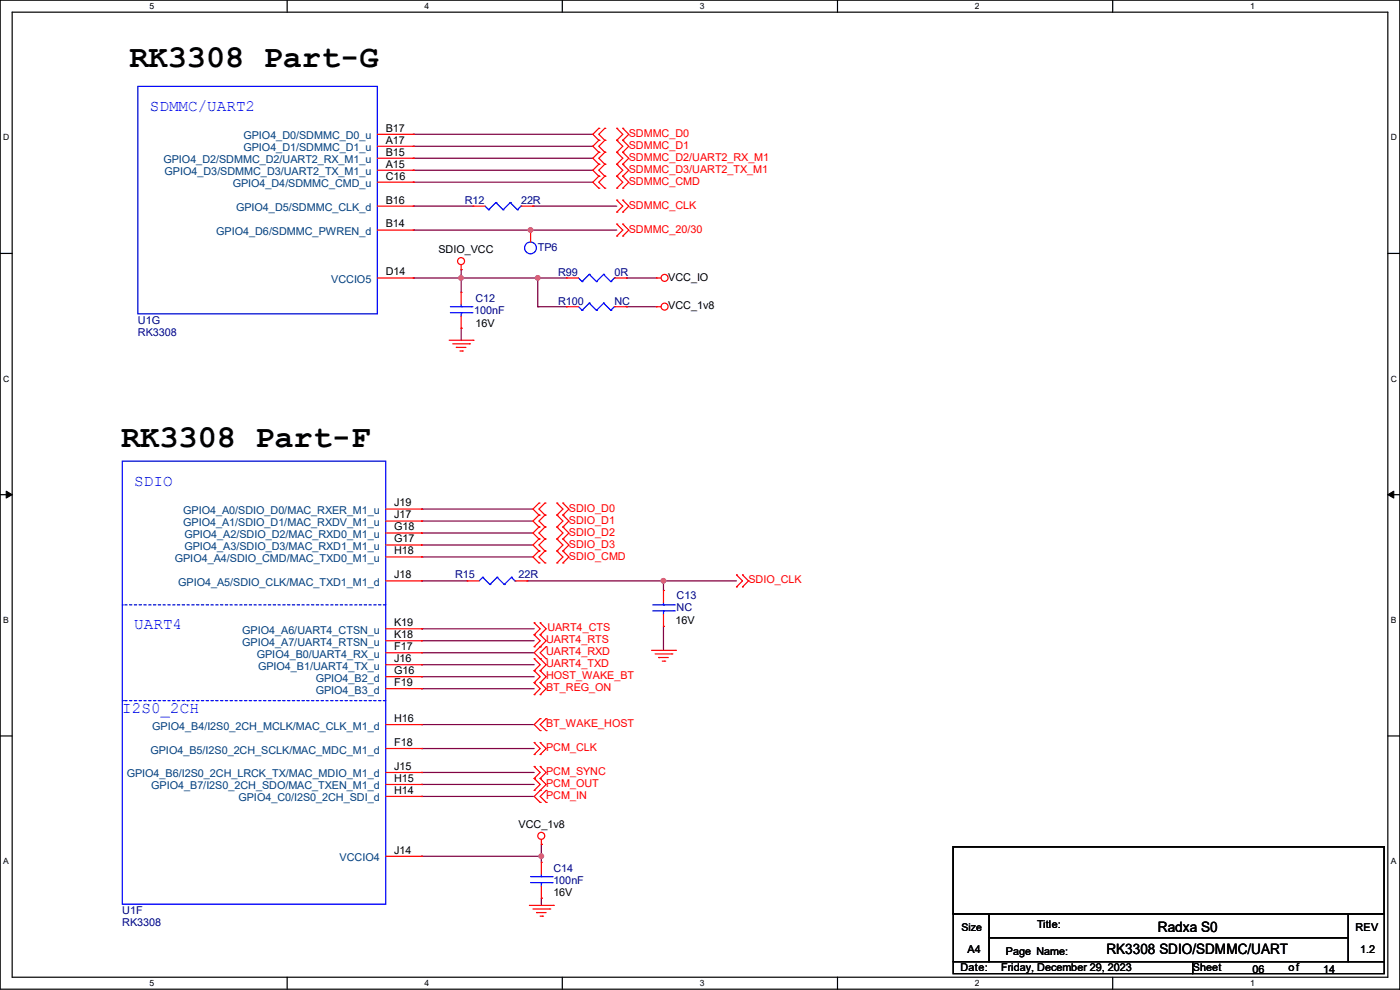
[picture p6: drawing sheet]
<svg xmlns="http://www.w3.org/2000/svg" width="297mm" height="210mm" viewBox="0 0 297 210" stroke-linecap="round" stroke-linejoin="round" font-family="sans-serif">
<path d="M0 0h297v209.8h-297zM2.6 2.6h291.8v204.7h-291.8z" fill="none" stroke="#000" stroke-width=".25"/>
<g fill="#fff">
<path d="M31.7 .3h1v2h-1z"/>
<path d="M31.7 207.6h1v1.9h-1z"/>
</g>
<path d="M60.9 0v2.6M60.9 207.3v2.5" fill="none" stroke="#000" stroke-width=".25"/>
<g fill="#fff">
<path d="M90.1 .3h1v2h-1z"/>
<path d="M90.1 207.6h1v1.9h-1z"/>
</g>
<path d="M119.3 0v2.6M119.3 207.3v2.5" fill="none" stroke="#000" stroke-width=".25"/>
<g fill="#fff">
<path d="M148.5 .3h.9v2h-.9z"/>
<path d="M148.5 207.6h.9v1.9h-.9z"/>
</g>
<path d="M177.7 0v2.6M177.7 207.3v2.5" fill="none" stroke="#000" stroke-width=".25"/>
<g fill="#fff">
<path d="M206.8 .3h1v2h-1z"/>
<path d="M206.8 207.6h1v1.9h-1z"/>
</g>
<path d="M236.1 0v2.6M236.1 207.3v2.5" fill="none" stroke="#000" stroke-width=".25"/>
<g fill="#fff">
<path d="M265.2 .3h1v2h-1z"/>
<path d="M265.2 207.6h1v1.9h-1z"/>
<path d="M.7 28.2h1.2v1.9h-1.2z"/>
<path d="M295.1 28.2h1.2v1.9h-1.2z"/>
<path d="M.7 79.3h1.2v2h-1.2z"/>
<path d="M295.1 79.3h1.2v2h-1.2z"/>
</g>
<path d="M0 53.8h2.6M294.4 53.8h2.6" fill="none" stroke="#000" stroke-width=".25"/>
<g fill="#fff">
<path d="M.7 130.5h1.2v2h-1.2z"/>
<path d="M295.1 130.5h1.1v2h-1.1z"/>
</g>
<path d="M0 104.9h2.6M294.4 104.9h2.6" fill="none" stroke="#000" stroke-width=".25"/>
<path d="M1.3 104.2l1.3 .7-1.3 .8zM294.4 104.9l1.3-.7v1.5z" fill="#000" stroke="#000" stroke-width=".21"/>
<g fill="#fff">
<path d="M.7 181.7h1.2v2h-1.2z"/>
<path d="M295.1 181.7h1.1v2h-1.1z"/>
</g>
<path d="M0 156.1h2.6M294.4 156.1h2.6M202.2 179.6h91.5v14.2h-91.5zM202.2 193.8h7.6v10.2h-7.6zM209.8 193.8h76.2v5.1h-76.2zM209.8 198.9h76.2v5.1h-76.2zM286 193.8h7.7v10.2h-7.7zM202.2 204h50.8v2.5h-50.8zM253 204h40.7v2.5h-40.7z" fill="none" stroke="#000" stroke-width=".25"/>
<g fill="none" stroke="#800040" stroke-width=".25">
<path d="M87.7 33.6h.1M87.7 36.1h.1M87.7 28.5h.1M87.7 31h.1M87.7 38.7h.1M87.7 33.6h38.1M87.7 36.1h38.1M87.7 28.5h38.1M87.7 31h38.1M87.7 38.7h38.1M87.7 59h.1M87.7 43.7h.1"/>
<path d="M87.7 48.8h.1M87.7 59h32.5M87.7 43.7h12.7M87.7 48.8h43.2M97.8 57.2h.1M97.8 59h.1M97.8 57.2v4.8M112.6 48.8h.1M113.1 43.7h.1M113.1 43.7h17.8M114.1 59h.1M114.1 59v6.1"/>
<path d="M132.9 59h.1M132.9 59h6.3M97.8 69.6h.1M97.8 69.6v2.6M114.1 65.1h.1M114.1 65.1h6.1M132.9 65.1h.1M132.9 65.1h6.3M89.5 115.6h.1M89.5 118.2h.1M89.5 108h.1M89.5 110.5h.1"/>
<path d="M89.5 113.1h.1M89.5 115.6h23.6M89.5 118.2h23.6M89.5 108h23.6M89.5 110.5h23.6M89.5 113.1h23.6M89.5 123.2h.1M89.5 138.5h.1M89.5 133.4h.1M89.5 135.9h.1M89.5 123.2h9.6M89.5 138.5h23.8"/>
<path d="M89.5 133.4h23.8M89.5 135.9h23.8M111.8 123.2h.1M111.8 123.2h44.5M140.8 132.9h.1M140.8 123.2h.1M140.8 123.2v2.1M140.8 132.9v5.1M89.5 153.7h.1M89.5 158.8h.1M89.5 141h.1M89.5 146.1h.1"/>
<path d="M89.5 143.6h.1M89.5 153.7h23.8M89.5 158.8h23.8M89.5 141h23.8M89.5 146.1h23.8M89.5 143.6h23.8M89.5 169h.1M89.5 166.4h.1M89.5 163.9h.1M89.5 169h23.8M89.5 166.4h23.8M89.5 163.9h23.8"/>
<path d="M114.9 179.1h.1M114.9 179.1v3.8M89.5 181.7h.1M89.5 181.7h25.4M114.9 181.7h.1M114.9 190.5h.1M114.9 190.5v1.6"/>
</g>
<g fill="#f0f" stroke="#f0f" stroke-width=".25">
<circle cx="114.8" cy="181.6" r=".49"/>
<circle cx="140.7" cy="123.2" r=".49"/>
<circle cx="114.1" cy="58.9" r=".49"/>
<circle cx="97.8" cy="58.9" r=".49"/>
<circle cx="112.5" cy="48.8" r=".49"/>
</g>
<g fill="none" stroke="#f00" stroke-width=".25">
<path d="M80.1 28.5h7.6M80.1 31h7.6M80.1 33.6h7.6M80.1 36.1h7.6M80.1 38.7h7.6M87.7 28.5h.1M87.7 31h.1M87.7 33.6h.1M87.7 36.1h.1M87.7 38.7h.1M127 32.3h.1M127 29.8h.1"/>
<path d="M127 27.2h.1M127 34.8h.1M127 37.4h.1M127 39.9h.1M127 29.8l-1.2 1.2 1.2 1.3M127 37.4l-1.2 1.3 1.2 1.2M127 27.2l-1.2 1.3 1.2 1.3M127 32.3l-1.2 1.3 1.2 1.2M127 34.8l-1.2 1.3 1.2 1.3M128.3 29.8h.1M128.3 32.3h.1M128.3 27.2h.1"/>
<path d="M128.3 34.8h.1M128.3 37.4h.1M128.3 39.9h.1M128.3 29.8l-1.3 1.2 1.3 1.3M128.3 34.8l-1.3 1.3 1.3 1.3M128.3 27.2l-1.3 1.3 1.3 1.3M128.3 32.3l-1.3 1.3 1.3 1.2M128.3 37.4l-1.3 1.3 1.3 1.2M130.9 29.8h.1M130.9 32.3h.1M130.9 27.2h.1M130.9 34.8h.1"/>
<path d="M130.9 37.4h.1M130.9 39.9h.1M130.9 34.8l1.2 1.3-1.2 1.3M130.9 29.8l1.2 1.2-1.2 1.3M130.9 32.3l1.2 1.3-1.2 1.2M130.9 27.2l1.2 1.3-1.2 1.3M130.9 37.4l1.2 1.3-1.2 1.2M132.1 29.8h.1M132.1 32.3h.1M132.1 27.2h.1M132.1 34.8h.1M132.1 37.4h.1"/>
<path d="M132.1 39.9h.1M132.1 37.4l1.3 1.3-1.3 1.2M132.1 29.8l1.3 1.2-1.3 1.3M132.1 34.8l1.3 1.3-1.3 1.3M132.1 27.2l1.3 1.3-1.3 1.3M132.1 32.3l1.3 1.3-1.3 1.2M80.1 59h7.6M80.1 43.7h7.6M80.1 48.8h7.6M87.7 59h.1M87.7 43.7h.1M87.7 48.8h.1"/>
<path d="M97.8 57.2h.1M97.8 56.2v1M100.4 43.7h.1M100.4 43.7h2.5M110.5 43.7h2.6M112.6 48.8h.1M112.6 48.8v2.6M113.1 43.7h.1M120.2 59h.1M120.2 59h2.5M130.3 59h2.6M130.9 42.5h.1"/>
<path d="M130.9 45h.1M130.9 47.5h.1M130.9 50.1h.1M130.9 42.5l1.2 1.2-1.2 1.3M130.9 47.5l1.2 1.3-1.2 1.3M132.1 42.5h.1M132.1 45h.1M132.1 47.5h.1M132.1 50.1h.1M132.1 42.5l1.3 1.2-1.3 1.3M132.1 47.5l1.3 1.3-1.3 1.3M132.9 59h.1"/>
<path d="M139.2 59h.1M139.2 59h1.1M95.3 72.2h5.1M96.1 72.9h3.5M96.8 73.7h.1M96.8 73.7h2M97.6 74.5h.5M97.8 62h.1M97.8 69.6h.1M97.8 62v2.6M97.8 67.1v2.5M98.1 74.5h.1"/>
<path d="M99.6 72.9h.1M100.4 72.2h.1M120.2 65.1h.1M120.2 65.1h2.5M130.3 65.1h2.6M132.9 65.1h.1M139.2 65.1h.1M139.2 65.1h1.1M81.8 108h7.7M81.8 110.5h7.7M81.8 113.1h7.7M81.8 115.6h7.7"/>
<path d="M81.8 118.2h7.7M89.5 108h.1M89.5 110.5h.1M89.5 113.1h.1M89.5 115.6h.1M89.5 118.2h.1M114.3 116.9h.1M114.3 114.3h.1M114.3 111.8h.1M114.3 109.3h.1M114.3 106.7h.1M114.3 119.4h.1"/>
<path d="M114.3 114.3l-1.2 1.3 1.2 1.3M114.3 111.8l-1.2 1.3 1.2 1.2M114.3 109.3l-1.2 1.2 1.2 1.3M114.3 116.9l-1.2 1.3 1.2 1.2M114.3 106.7l-1.2 1.3 1.2 1.3M115.6 114.3h.1M115.6 116.9h.1M115.6 111.8h.1M115.6 109.3h.1M115.6 106.7h.1M115.6 119.4h.1M115.6 114.3l-1.3 1.3 1.3 1.3"/>
<path d="M115.6 111.8l-1.3 1.3 1.3 1.2M115.6 106.7l-1.3 1.3 1.3 1.3M115.6 116.9l-1.3 1.3 1.3 1.2M115.6 109.3l-1.3 1.2 1.3 1.3M118.2 114.3h.1M118.2 116.9h.1M118.2 111.8h.1M118.2 109.3h.1M118.2 106.7h.1M118.2 119.4h.1M118.2 109.3l1.2 1.2-1.2 1.3M118.2 114.3l1.2 1.3-1.2 1.3"/>
<path d="M118.2 106.7l1.2 1.3-1.2 1.3M118.2 116.9l1.2 1.3-1.2 1.2M118.2 111.8l1.2 1.3-1.2 1.2M119.4 114.3h.1M119.4 116.9h.1M119.4 111.8h.1M119.4 109.3h.1M119.4 106.7h.1M119.4 119.4h.1M119.4 106.7l1.3 1.3-1.3 1.3M119.4 114.3l1.3 1.3-1.3 1.3M119.4 111.8l1.3 1.3-1.3 1.2"/>
<path d="M119.4 109.3l1.3 1.2-1.3 1.3M119.4 116.9l1.3 1.3-1.3 1.2M81.8 123.2h7.7M81.8 133.4h7.7M81.8 135.9h7.7M81.8 138.5h7.7M89.5 123.2h.1M89.5 133.4h.1M89.5 135.9h.1M89.5 138.5h.1M99.1 123.2h.1M99.1 123.2h2.5"/>
<path d="M109.3 123.2h2.5M111.8 123.2h.1M113.3 134.7h.1M113.3 137.2h.1M113.3 139.7h.1M113.3 132.1h.1M113.3 134.7l1.3 1.2-1.3 1.3M113.3 139.7l1.3 1.3-1.3 1.3M113.3 132.1l1.3 1.3-1.3 1.3M114.6 134.7h.1M114.6 137.2h.1M114.6 139.7h.1"/>
<path d="M114.6 132.1h.1M114.6 134.7l1.3 1.2-2.6 2.6 2.6 2.5-1.3 1.3M114.6 132.1l1.3 1.3-1.3 1.3M115.9 137.2h.1M115.9 139.7h.1M115.9 137.2l-1.3 1.3 1.3 1.2M138.2 138h5.1M139 138.7h3.5M139.7 139.5h.1M139.7 139.5h2.1M140.8 125.3h.1M140.8 132.9h.1"/>
<path d="M140.8 125.3v2.5M140.8 130.3v2.6M142.5 138.7h.1M143.3 138h.1M156.3 124.5h.1M156.3 122h.1M156.3 122l1.2 1.2-1.2 1.3M157.5 124.5h.1M157.5 122h.1M157.5 122l1.3 1.2-1.3 1.3M81.8 141h7.7M81.8 143.6h7.7"/>
<path d="M81.8 146.1h7.7M81.8 153.7h7.7M81.8 158.8h7.7M89.5 141h.1M89.5 143.6h.1M89.5 146.1h.1M89.5 153.7h.1M89.5 158.8h.1M113.3 142.3h.1M113.3 144.8h.1M113.3 147.4h.1M113.3 157.5h.1"/>
<path d="M113.3 142.3l1.3 1.3-1.3 1.2M113.3 144.8l1.3 1.3-1.3 1.3M113.3 157.5l1.3 1.3-1.3 1.3M114.6 155h.1M114.6 152.4h.1M114.6 142.3h.1M114.6 144.8h.1M114.6 147.4h.1M114.6 157.5h.1M114.6 152.4l-1.3 1.3 1.3 1.3M114.6 142.3l1.3 1.3-1.3 1.2M114.6 144.8l1.3 1.3-1.3 1.3"/>
<path d="M114.6 157.5l1.3 1.3-1.3 1.3M115.9 152.4h.1M115.9 155h.1M115.9 152.4l-1.3 1.3 1.3 1.3M140.5 140.3h.5M141 140.3h.1M81.8 163.9h7.7M81.8 166.4h7.7M81.8 169h7.7M89.5 163.9h.1M89.5 166.4h.1M89.5 169h.1"/>
<path d="M113.3 160.1h.1M113.3 162.6h.1M113.3 165.1h.1M113.3 167.7h.1M113.3 162.6l1.3 1.3-1.3 1.2M113.3 165.1l1.3 1.3-1.3 1.3M114.6 160.1h.1M114.6 162.6h.1M114.6 165.1h.1M114.6 167.7h.1M114.6 170.2h.1M114.6 162.6l1.3 1.3-1.3 1.2"/>
<path d="M114.6 165.1l1.3 1.3-2.6 2.6 1.3 1.2M114.9 179.1h.1M114.9 178.1v1M115.9 170.2h.1M115.9 167.7h.1M115.9 167.7l-1.3 1.3 1.3 1.2M81.8 181.7h7.7M89.5 181.7h.1M112.3 192.1h5.1M113.1 192.8h3.5M113.8 193.6h.1M113.8 193.6h2.1"/>
<path d="M114.6 194.4h.5M114.9 182.9h.1M114.9 190.5h.1M114.9 182.9v2.6M114.9 188v2.5M115.1 194.4h.1M116.6 192.8h.1M117.4 192.1h.1"/>
<circle cx="97.8" cy="55.4" r=".74"/>
<circle cx="141" cy="58.9" r=".74"/>
<circle cx="141" cy="65" r=".74"/>
<circle cx="114.8" cy="177.3" r=".74"/>
</g>
<g fill="none" stroke="#00f" stroke-width=".25">
<path d="M29.3 18.3h50.8v48.3h-50.8zM102.9 43.7l.8 .8M103.7 44.5h.1M105.2 43h.1M105.2 43l-1.5 1.5M105.2 43l1.5 1.5M106.7 44.5h.1M108.2 43h.1M108.2 43l-1.5 1.5M108.2 43l1.6 1.5M109.8 44.5h.1M110.5 43.7h.1"/>
<path d="M110.5 43.7l-.7 .8M122.7 59l.8 .7M123.5 59.7h.1M125 58.2h.1M125 58.2l-1.5 1.5M125 58.2l1.5 1.5M126.5 59.7h.1M128.1 58.2h.1M128.1 58.2l-1.6 1.5M128.1 58.2l1.5 1.5M129.6 59.7h.1M130.3 59h.1"/>
<path d="M130.3 59l-.7 .7M95.5 66.3h4.6M95.5 65.1h4.6M97.8 65.1h.1M97.8 66.3h.1M97.8 64.6v.5M97.8 66.3v.8M100.1 66.3h.1M100.1 65.1h.1M122.7 65.1l.8 .7M123.5 65.8h.1M125 64.3h.1"/>
<path d="M125 64.3l-1.5 1.5M125 64.3l1.5 1.5M126.5 65.8h.1M128.1 64.3h.1M128.1 64.3l-1.6 1.5M128.1 64.3l1.5 1.5M129.6 65.8h.1M130.3 65.1h.1M130.3 65.1l-.7 .7M26 97.8h55.8v94h-55.8zM102.4 122.5h.1M102.4 122.5l-.8 .7"/>
<path d="M102.4 122.5l1.5 1.5M103.9 124h.1M105.5 122.5h.1M105.5 122.5l-1.6 1.5M105.5 122.5l1.5 1.5M107 124h.1M108.5 122.5h.1M108.5 122.5l-1.5 1.5M108.5 122.5l.8 .7M109.3 123.2h.1M138.5 129.6h4.5M138.5 128.3h4.5"/>
<path d="M140.8 128.3h.1M140.8 129.6h.1M140.8 127.8v.5M140.8 129.6v.7M143 129.6h.1M143 128.3h.1M112.6 187.2h4.5M112.6 186h4.5M114.9 186h.1M114.9 187.2h.1M114.9 185.5v.5M114.9 187.2v.8"/>
<path d="M117.1 187.2h.1M117.1 186h.1"/>
<circle cx="112.5" cy="52.6" r="1.25"/>
</g>
<path d="M26 128.3h.1M81.8 128.3h-55.8M26 148.6h.1M81.8 148.6h-55.8" fill="none" stroke="#00f" stroke-width=".25" stroke-dasharray=".5 .5"/>
<g font-size="6.8">
<text x="27.5" y="14.3">RK3308 Part-G</text>
<text x="25.7" y="94.8">RK3308 Part-F</text>
</g>
<g font-size="3.4" fill="#00f">
<text x="31.8" y="23.5">SDMMC/UART2</text>
<text x="28.5" y="103">SDIO</text>
<text x="28.5" y="133.5">UART4</text>
<text x="26" y="151.3">I2S0_2CH</text>
</g>
<g font-size="3">
<text x="245.7" y="197.6">Radxa S0</text>
<text x="234.7" y="202.4">RK3308 SDIO/SDMMC/UART</text>
</g>
<g font-size="2.3" fill="#004080">
<text x="51.6" y="29.5">GPIO4_D0/SDMMC_D0_u</text>
<text x="34.7" y="34.6">GPIO4_D2/SDMMC_D2/UART2_RX_M1_u</text>
<text x="51.6" y="32.1">GPIO4_D1/SDMMC_D1_u</text>
<text x="34.9" y="37.2">GPIO4_D3/SDMMC_D3/UART2_TX_M1_u</text>
<text x="49.4" y="39.7">GPIO4_D4/SDMMC_CMD_u</text>
<text x="50.1" y="44.8">GPIO4_D5/SDMMC_CLK_d</text>
<text x="45.9" y="49.9">GPIO4_D6/SDMMC_PWREN_d</text>
<text x="70.3" y="60">VCCIO5</text>
<text x="38.9" y="109">GPIO4_A0/SDIO_D0/MAC_RXER_M1_u</text>
<text x="38.9" y="111.6">GPIO4_A1/SDIO_D1/MAC_RXDV_M1_u</text>
<text x="37.1" y="119.2">GPIO4_A4/SDIO_CMD/MAC_TXD0_M1_u</text>
<text x="39.1" y="114.1">GPIO4_A2/SDIO_D2/MAC_RXD0_M1_u</text>
<text x="39.1" y="116.7">GPIO4_A3/SDIO_D3/MAC_RXD1_M1_u</text>
<text x="37.8" y="124.3">GPIO4_A5/SDIO_CLK/MAC_TXD1_M1_d</text>
<text x="51.4" y="134.5">GPIO4_A6/UART4_CTSN_u</text>
<text x="51.4" y="137">GPIO4_A7/UART4_RTSN_u</text>
<text x="54.5" y="139.5">GPIO4_B0/UART4_RX_u</text>
<text x="54.7" y="142.1">GPIO4_B1/UART4_TX_u</text>
<text x="67" y="144.6">GPIO4_B2_d</text>
<text x="67" y="147.2">GPIO4_B3_d</text>
<text x="32.3" y="154.8">GPIO4_B4/I2S0_2CH_MCLK/MAC_CLK_M1_d</text>
<text x="31.9" y="159.8">GPIO4_B5/I2S0_2CH_SCLK/MAC_MDC_M1_d</text>
<text x="26.9" y="164.9">GPIO4_B6/I2S0_2CH_LRCK_TX/MAC_MDIO_M1_d</text>
<text x="32.1" y="167.5">GPIO4_B7/I2S0_2CH_SDO/MAC_TXEN_M1_d</text>
<text x="50.6" y="170">GPIO4_C0/I2S0_2CH_SDI_d</text>
<text x="72.1" y="182.7">VCCIO4</text>
</g>
<g font-size="2.3">
<text x="81.8" y="27.9">B17</text>
<text x="81.8" y="30.5">A17</text>
<text x="81.8" y="33">B15</text>
<text x="81.8" y="35.6">A15</text>
<text x="81.8" y="38.1">C16</text>
<text x="81.8" y="43.2">B16</text>
<text x="81.8" y="48.3">B14</text>
<text x="93" y="53.7">SDIO_VCC</text>
<text x="81.8" y="58.4">D14</text>
<text x="141.8" y="59.5">VCC_IO</text>
<text x="141.8" y="65.6">VCC_1v8</text>
<text x="100.9" y="69.4">16V</text>
<text x="83.6" y="107.4">J19</text>
<text x="83.6" y="110">J17</text>
<text x="83.6" y="112.5">G18</text>
<text x="83.6" y="115.1">G17</text>
<text x="83.6" y="117.6">H18</text>
<text x="83.6" y="122.7">J18</text>
<text x="83.6" y="132.8">K19</text>
<text x="83.6" y="135.4">K18</text>
<text x="83.6" y="137.9">F17</text>
<text x="143.3" y="132.4">16V</text>
<text x="83.6" y="140.5">J16</text>
<text x="83.6" y="143">G16</text>
<text x="83.6" y="145.5">F19</text>
<text x="83.6" y="153.2">H16</text>
<text x="83.6" y="158.2">F18</text>
<text x="83.6" y="163.3">J15</text>
<text x="83.6" y="165.9">H15</text>
<text x="83.6" y="168.4">H14</text>
<text x="110" y="175.6">VCC_1v8</text>
<text x="83.6" y="181.1">J14</text>
<text x="117.4" y="190.1">16V</text>
<text x="220" y="196.9">Title:</text>
<text x="287.6" y="197.4">REV</text>
<text x="205.3" y="202.3">A4</text>
<text x="213.4" y="202.5">Page Name:</text>
<text x="288.6" y="202.3">1.2</text>
<text x="203.8" y="206.1">Date:</text>
<text x="212.4" y="206.1">Friday, December 29, 2023</text>
<text x="253" y="206.1">Sheet</text>
<text x="265.7" y="206.3">06</text>
<text x="273.3" y="206.1">of</text>
<text x="280.7" y="206.3">14</text>
</g>
<g font-size="2.3" fill="#f00">
<text x="133.4" y="29">SDMMC_D0</text>
<text x="133.4" y="31.6">SDMMC_D1</text>
<text x="133.4" y="34.1">SDMMC_D2/UART2_RX_M1</text>
<text x="133.4" y="36.7">SDMMC_D3/UART2_TX_M1</text>
<text x="133.4" y="39.2">SDMMC_CMD</text>
<text x="133.4" y="44.3">SDMMC_CLK</text>
<text x="133.4" y="49.4">SDMMC_20/30</text>
<text x="120.7" y="113.6">SDIO_D2</text>
<text x="120.7" y="111.1">SDIO_D1</text>
<text x="120.7" y="108.5">SDIO_D0</text>
<text x="120.7" y="116.2">SDIO_D3</text>
<text x="120.7" y="118.7">SDIO_CMD</text>
<text x="158.8" y="123.8">SDIO_CLK</text>
<text x="115.9" y="136.5">UART4_RTS</text>
<text x="116.1" y="133.9">UART4_CTS</text>
<text x="115.9" y="139">UART4_RXD</text>
<text x="115.9" y="141.6">UART4_TXD</text>
<text x="115.9" y="144.1">HOST_WAKE_BT</text>
<text x="115.9" y="146.6">BT_REG_ON</text>
<text x="115.9" y="154.3">BT_WAKE_HOST</text>
<text x="115.9" y="159.3">PCM_CLK</text>
<text x="115.9" y="164.4">PCM_SYNC</text>
<text x="115.9" y="167">PCM_OUT</text>
<text x="115.9" y="169.5">PCM_IN</text>
</g>
<g font-size="2.3" fill="#000080">
<text x="98.6" y="43.3">R12</text>
<text x="110.5" y="43.3">22R</text>
<text x="114.1" y="53.2">TP6</text>
<text x="118.4" y="58.5">R99</text>
<text x="130.4" y="58.5">0R</text>
<text x="100.9" y="64.1">C12</text>
<text x="118.4" y="64.6">R100</text>
<text x="130.4" y="64.6">NC</text>
<text x="29.3" y="68.7">U1G</text>
<text x="29.3" y="71.2">RK3308</text>
<text x="100.6" y="66.6">100nF</text>
<text x="96.6" y="122.5">R15</text>
<text x="110" y="122.5">22R</text>
<text x="143.6" y="127.1">C13</text>
<text x="143.6" y="129.6">NC</text>
<text x="117.4" y="185">C14</text>
<text x="117.4" y="187.5">100nF</text>
<text x="26" y="193.9">U1F</text>
<text x="26" y="196.4">RK3308</text>
</g>
<text font-size="2.2" x="204" y="197.4">Size</text>
<g font-size="1.8">
<text x="31.7" y="1.9">5</text>
<text x="90.1" y="1.9">4</text>
<text x="148.5" y="1.9">3</text>
<text x="206.8" y="1.9">2</text>
<text x="265.2" y="1.9">1</text>
<text x=".7" y="29.8">D</text>
<text x="295.1" y="29.8">D</text>
<text x=".7" y="80.9">C</text>
<text x="295.1" y="80.9">C</text>
<text x=".7" y="132.1">B</text>
<text x="295.1" y="132.1">B</text>
<text x=".7" y="183.3">A</text>
<text x="295.1" y="183.3">A</text>
<text x="31.7" y="209.2">5</text>
<text x="90.1" y="209.2">4</text>
<text x="148.5" y="209.2">3</text>
<text x="206.8" y="209.2">2</text>
<text x="265.2" y="209.2">1</text>
</g>
</svg>
